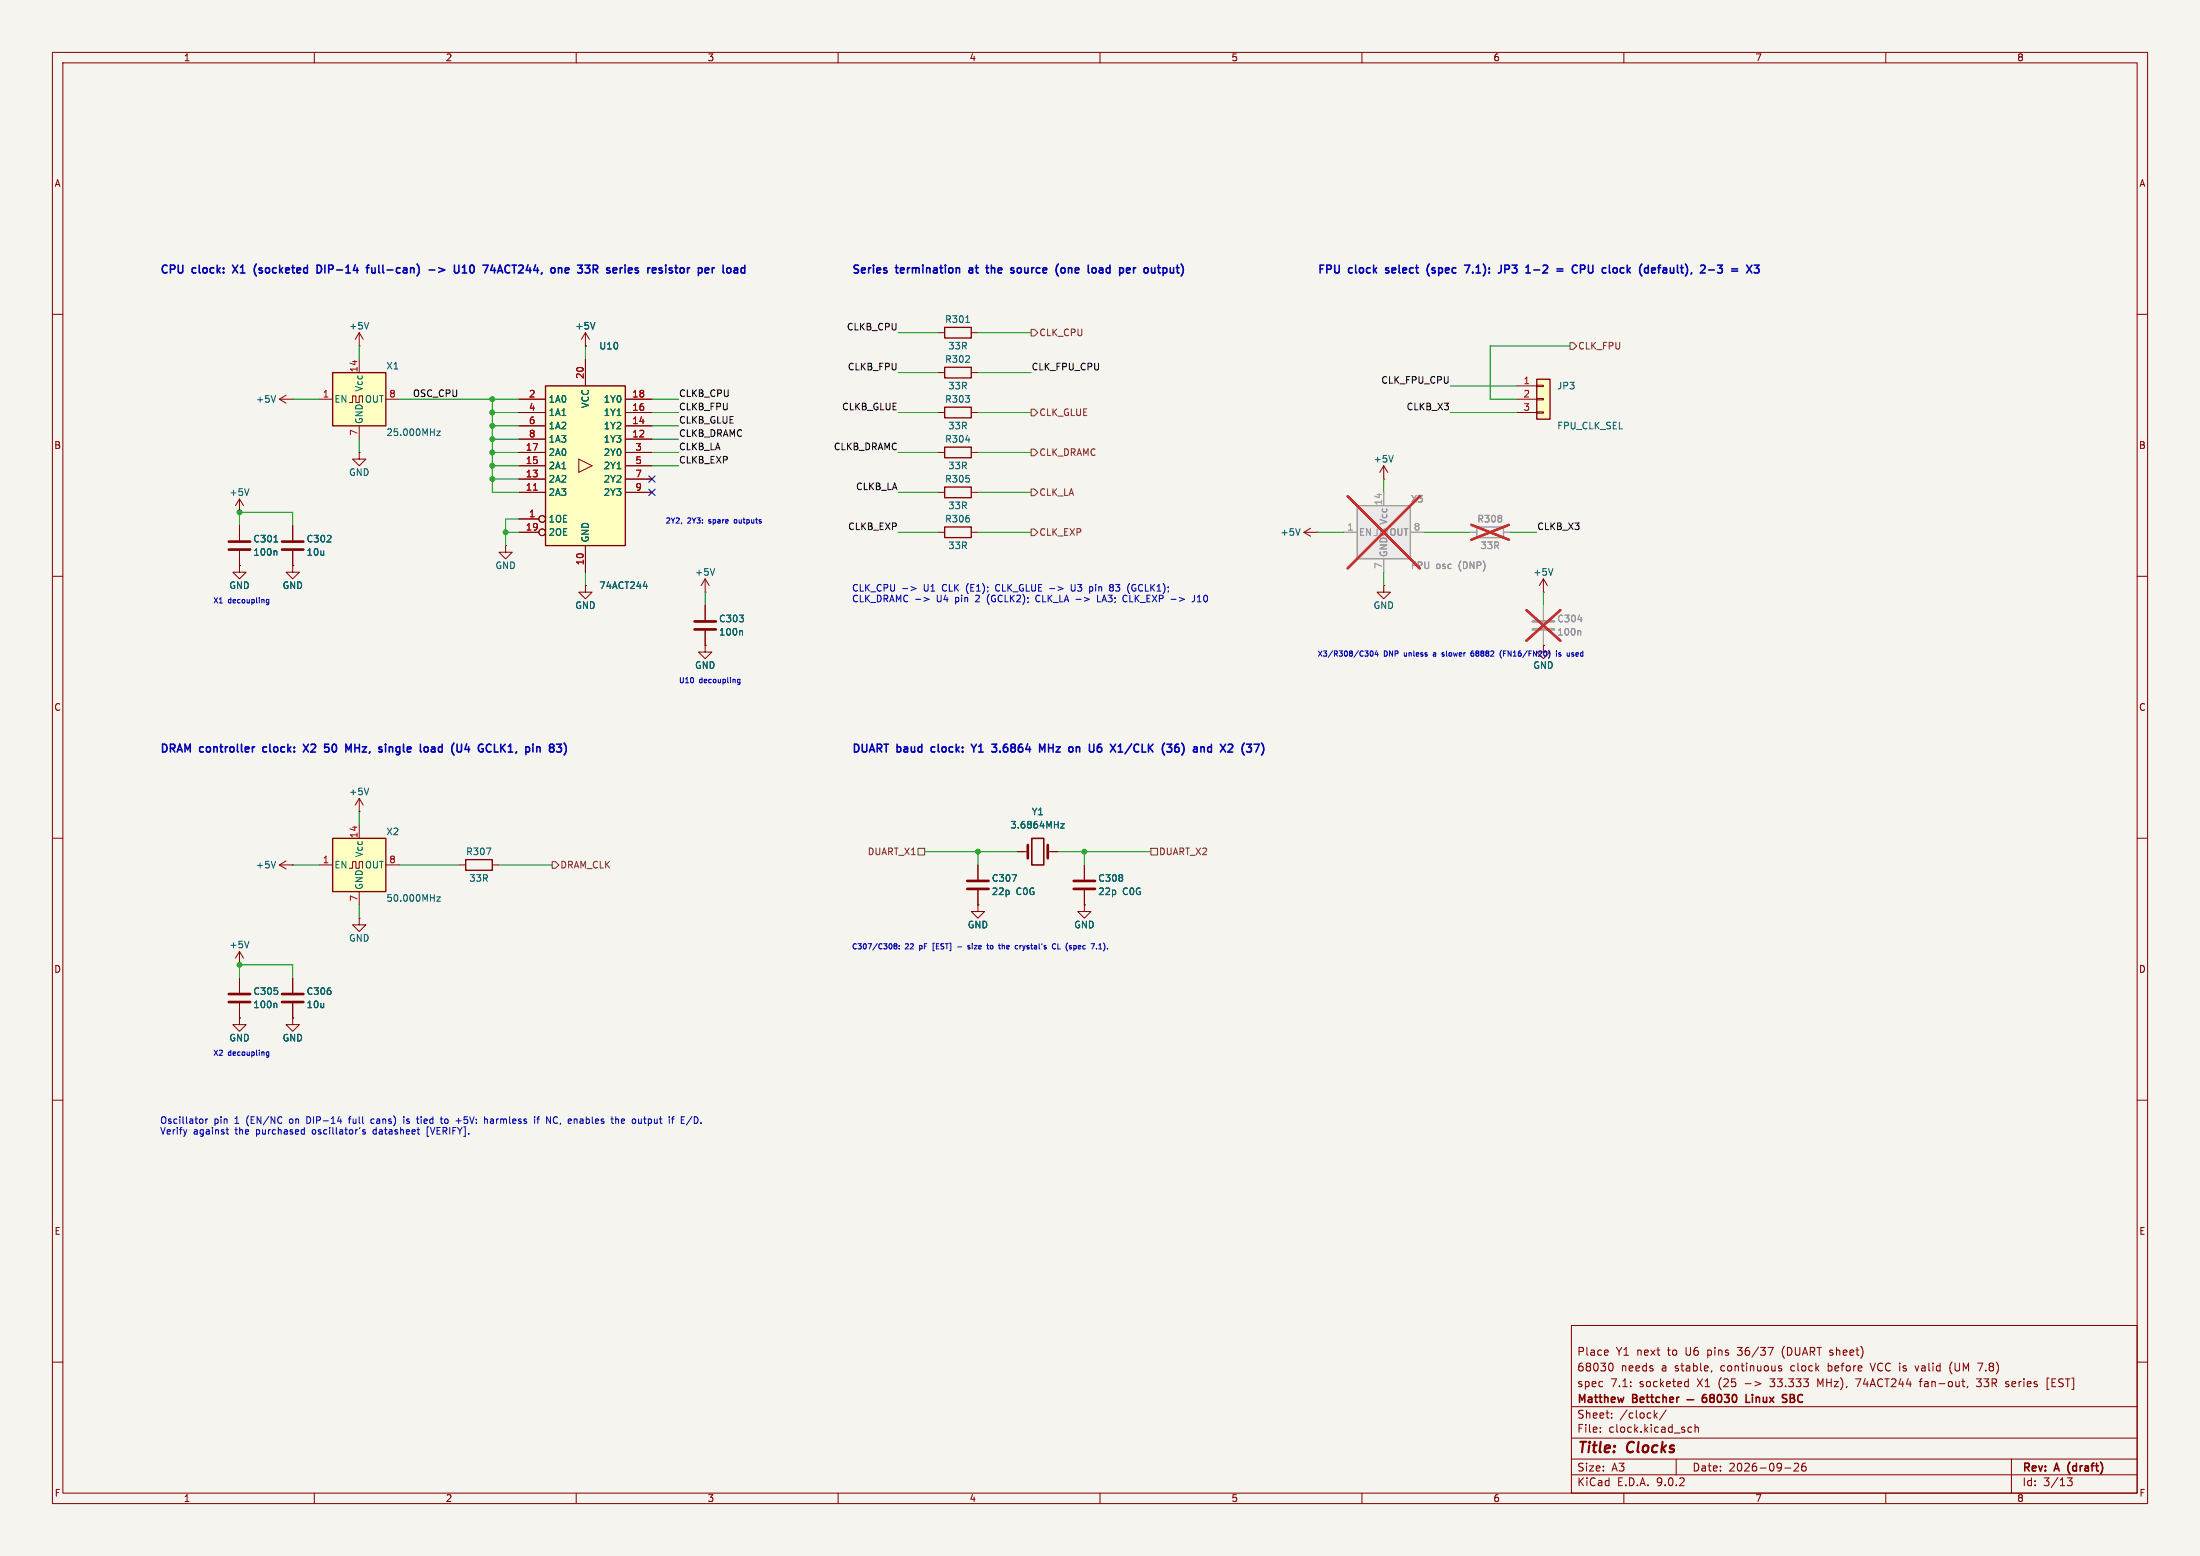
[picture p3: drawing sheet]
<svg xmlns="http://www.w3.org/2000/svg" width="420mm" height="297mm" viewBox="0 0 420 297" stroke-linecap="round" stroke-linejoin="round" font-family="sans-serif">
<path d="M0 0h420v297h-420z" fill="#f5f4ef" stroke="#f5f4ef" stroke-width=".19"/>
<g fill="none" stroke="#840000" stroke-width=".19">
<path d="M10 10h400v277h-400zM12 12h396v273h-396zM60 10v2M110 10v2M160 10v2M210 10v2M260 10v2M310 10v2M360 10v2M10 60h2M408 60h2M45.7 97.8h.1"/>
<path d="M45.7 95.3l-.7 1.2M45.7 95.3l.8 1.2M45.7 95.3v2.5M10 110h2M45.7 108v1.2h1.3l-1.3 1.3-1.3-1.3h1.3M45.7 108h.1M45.7 100.3v2.8M45.7 105.2v2.8M55.9 108v1.2h1.2l-1.2 1.3-1.3-1.3h1.3M55.9 108h.1M96.5 104.1v1.3h1.3l-1.3 1.3-1.3-1.3h1.3M96.5 104.1h.1"/>
<path d="M111.8 111.8v1.2h1.2l-1.2 1.3-1.3-1.3h1.3M111.8 111.8h.1M134.6 113h.1M134.6 110.5l-.7 1.3M134.6 110.5l.8 1.3M134.6 110.5v2.5M134.6 115.6v2.8M408 110h2M134.6 123.2v1.3h1.3l-1.3 1.2-1.3-1.2h1.3M134.6 123.2h.1M134.6 120.4v2.8M10 160h2"/>
<path d="M408 160h2M45.7 194.3v1.3h1.3l-1.3 1.3-1.3-1.3h1.3M45.7 194.3h.1M45.7 186.7v2.8M45.7 191.5v2.8M55.9 194.3v1.3h1.2l-1.2 1.3-1.3-1.3h1.3M55.9 194.3h.1M55.9 186.7v2.8M55.9 191.5v2.8M10 210h2M408 210h2M300 253h108v32h-108z"/>
<path d="M306.8 257.7l.2 .3-.7 .2M306.9 258.6l-.1 .1M337.5 257.2h1l-.6 1.5M340.3 257.6v1M372.7 260a1.72 1.72 0 0 0 0 2.3M10 260h2M300 278.5h108M300 274.5h108M300 268.5h108M305.5 273.2v.2M305.5 272.5v.1M307.4 260.2a.8 .8 0 0 1 .6 .7 .8 .8 0 0 1-.6 .8"/>
<path d="M307.7 270.5v.2M307.7 269.8v.1M315.9 270.1l.5 .6M316.4 269.7l-.6 .6M318.1 269.1l-1.3 1.9M320 278.5v3M321.9 263.7l.4 .1M322.2 273.1l.3 .3 .4-.1M322.3 263.2v1.5M322.3 264.6l-.4 .1M322.9 272.5l-.4-.1-.3 .3M323.6 272.5l.2-.1 .4 .1v.9"/>
<path d="M323.6 271.9v1.5M326.8 261.6l-.1 .3M333.2 264.1h1.1M335 263.7l1.2 .4-1.2 .4M339.5 261l.7 .4-.3 .3-.4-.1M340.1 260.8l-.4-.1-.2 .2M342.5 279.4l.6-.1 .2 .1 .1 .3-1 1.1h1M344.7 279.3a.59 .59 0 0 0-.8 .6v.6l.2 .2 .4 .1 .2-.2 .1-.5-.1-.2h-.5l-.3 .2M347.5 264.3l-.5-1.1v1.5M354.2 263.2h1M357 260.2l.5 1.5M365.6 260.7l.3 1 .4-1"/>
<path d="M366.4 263.7h.5M366.9 263.2l-.3 .2v1.3M375.7 264.6l-.2 .3M377.3 264.5l.6 .2M377.3 263.2h.9l-.5 .6h.2M377.5 260.2h1l-.6 1.5M382.9 264.1l.5 .2 .1 .1-.1 .2-.4 .1M382.9 263.8h.5M384 278.5v6.5M391.2 263h-.4v2.2h.4M408 260h2M60 285v2"/>
<path d="M110 285v2M160 285v2M210 285v2M260 285v2M300 281.5h108M310 285v2M340.7 280.2h1.2M360 285v2M394.7 282.1h.9l-.5 .6 .4 .1v.6l-.2 .2-.6-.1"/>
</g>
<g fill="none" stroke="#840000" stroke-width=".3">
<path d="M322 267.2h1.3M325.7 266.2a.59 .59 0 0 0-.7 .6v.6l.1 .2 .4 .1 .3-.2v-.5l-.1-.2h-.4l-.3 .2M326.7 266.8l-.3-.3 .3-.3 .4 .1 .2 .2-.3 .3M326.7 266.8l-.3 .3 .1 .4 .2 .2 .4-.1 .2-.2-.1-.4-.2-.2M326.7 266.8h.3M328 266.3l.2-.1a.8 .8 0 0 1 .5 .7 .8 .8 0 0 1-.5 .8l-.2-.2-.2-.4zM329.2 266.2h.9l-.5 .6 .4 .1v.6l-.2 .2-.6-.2M330.8 266.3l.2-.1a.8 .8 0 0 1 .6 .7 .8 .8 0 0 1-.6 .8l-.2-.2-.1-.4zM333.3 266.2v1.5h.7M334.5 266.2v.1M334.5 266.7v1M341.8 266.9h.5"/>
<path d="M342.3 266.2h-.5v1.5h.5"/>
</g>
<path d="M47.5 93.3l-.4 1.3M52.3 103.4h.7M52.7 105.1l.1 .2v.7M136.4 108.5l-.4 1.3M141.6 120.4l.1 .2v.6M52.7 191.5l.1 .2v.6" fill="none" stroke="#006464" stroke-width=".19"/>
<path d="M43.7 103.4h4.1M43.7 104.9h4.1M132.6 118.6h4.1M132.6 120.1h4.1M43.7 189.7h4.1M43.7 191.3h4.1M53.8 189.7h4.1M53.8 191.3h4.1" fill="none" stroke="#840000" stroke-width=".51"/>
<path d="M63.5 160h10.2v10.2h-10.2z" fill="#ffffc2"/>
<path d="M180.3 100.6h5.1v2h-5.1zM63.5 160h10.2v10.2h-10.2zM88.9 164.1h5.1v2h-5.1z" fill="none" stroke="#840000" stroke-width=".25"/>
<g fill="none" stroke="#840000" stroke-width=".19">
<path d="M179.1 101.6h1.2M185.4 101.6h1.3M68.6 154.9h.1M68.6 152.4v2.5M68.6 157.5v2.5M68.6 152.4l-.8 1.3M68.6 152.4l.7 1.3M53.3 165.1h2.6M53.3 165.1l1.3 .8M54.6 164.3l-1.3 .8M55.9 165.1h.1M61 165.1h2.5"/>
<path d="M66.7 165.7h.6v-1.2h.6v1.2h.7v-1.2h.6v1.2M68.6 170.2v2.5M73.7 165.1h2.5M87.6 165.1h1.3M94 165.1h1.2"/>
</g>
<path d="M70.4 150.4l-.4 1.3M52.6 164.4l-.4 1.3M83.4 171.2h.7l-.7 .8h.7M92.9 161.9h.8l-.5 1.2" fill="none" stroke="#006464" stroke-width=".19"/>
<path d="M293.4 72.4h2.5v7.6h-2.5z" fill="#ffffc2"/>
<path d="M293.4 72.4h2.5v7.6h-2.5z" fill="none" stroke="#840000" stroke-width=".25"/>
<g fill="none" stroke="#840000" stroke-width=".19">
<path d="M289.6 73.7h3.8M289.6 76.2h3.8M289.6 78.7h3.8M293.4 73.5h1.2v.3h-1.2zM293.4 76.1h1.2v.2h-1.2zM293.4 78.6h1.2v.3h-1.2zM264.2 111.8v1.2h1.2l-1.2 1.3-1.3-1.3h1.3M264.2 111.8h.1M294.6 113h.1M294.6 110.5l-.7 1.3M294.6 110.5l.8 1.3M294.6 110.5v2.5"/>
<path d="M294.6 123.2v1.3h1.3l-1.3 1.2-1.2-1.2h1.2M294.6 123.2h.1"/>
</g>
<path d="M292.6 118.6h4.1M292.6 120.1h4.1" fill="none" stroke="#9c9b98" stroke-width=".51"/>
<path d="M294.6 115.6v2.8M294.6 120.4v2.8" fill="none" stroke="#9c9b98" stroke-width=".19"/>
<path d="M301.2 118.3h.8M301.6 120.4l.2 .2v.6" fill="none" stroke="#939391" stroke-width=".19"/>
<path d="M291.4 116.5l6.5 5.8M297.9 116.5l-6.5 5.8" fill="none" stroke="#e12e31" stroke-width=".46"/>
<path d="M296.5 108.5l-.5 1.3" fill="none" stroke="#006464" stroke-width=".19"/>
<path d="M259.1 96.5h10.1v10.2h-10.1z" fill="#ebeae8"/>
<path d="M259.1 96.5h10.1v10.2h-10.1zM281.9 100.6h5.1v2h-5.1z" fill="none" stroke="#9c9b98" stroke-width=".25"/>
<path d="M264.2 94v2.5M256.5 101.6h2.6M262.3 102.2h.6v-1.2h.6v1.2h.7v-1.2h.6v1.2M264.2 106.7v2.5M269.2 101.6h2.6M280.7 101.6h1.2M287 101.6h1.3" fill="none" stroke="#9c9b98" stroke-width=".19"/>
<path d="M257.3 94.7l13.7 13.8M271 94.7l-13.7 13.8M280.9 100.2l7.2 2.8M288.1 100.2l-7.2 2.8" fill="none" stroke="#e12e31" stroke-width=".46"/>
<path d="M264.2 91.4h.1M264.2 88.9l-.8 1.3M264.2 88.9l.7 1.3M264.2 88.9v2.5M248.9 101.6l1.3 .8M248.9 101.6h2.6M250.2 100.8l-1.3 .8M251.5 101.6h.1" fill="none" stroke="#840000" stroke-width=".19"/>
<path d="M266 86.9l-.4 1.3M248.2 100.9l-.4 1.3" fill="none" stroke="#006464" stroke-width=".19"/>
<path d="M104.1 73.7h15.3v30.4h-15.3z" fill="#ffffc2"/>
<g fill="none" stroke="#840000" stroke-width=".19">
<path d="M53.3 76.2h2.6M53.3 76.2l1.3 .8M54.6 75.4l-1.3 .8M55.9 76.2h.1M68.6 66h.1M68.6 63.5l-.8 1.3M68.6 63.5l.7 1.3M68.6 63.5v2.5M99.1 76.2h5M99.1 78.7h5M111.8 66h.1M111.8 63.5v2.5"/>
<path d="M111.8 68.6v5.1M111.8 63.5l-.8 1.3M111.8 63.5l.7 1.3M119.4 76.2h5.1M119.4 78.7h5.1M179.1 78.7h1.2M179.1 71.1h1.2M179.1 63.5h1.2M185.4 78.7h1.3M185.4 71.1h1.3M185.4 63.5h1.3M68.6 86.4v1.2h1.2l-1.2 1.3-1.3-1.3h1.3"/>
<path d="M68.6 86.4h.1M99.1 81.3h5M99.1 83.8h5M99.1 86.4h5M99.1 88.9h5M99.1 91.4h5M99.1 94h5M99.1 99.1h3.8M110.5 87.6l2.5 1.3-2.5 1.3zM119.4 81.3h5.1M119.4 83.8h5.1M119.4 86.4h5.1"/>
<path d="M119.4 88.9h5.1M119.4 91.4h5.1M119.4 94h5.1M179.1 86.4h1.2M179.1 94h1.2M185.4 86.4h1.3M185.4 94h1.3M55.9 100.3v2.8M55.9 105.2v2.8M99.1 101.6h3.8M111.8 104.1v5.1M68.6 175.3v1.2h1.2l-1.2 1.3-1.3-1.3h1.3"/>
<path d="M68.6 175.3h.1M186.7 172.7v1.3h1.3l-1.3 1.3-1.3-1.3h1.3M186.7 172.7h.1M186.7 165.1v2.8M186.7 169.9v2.8M194.3 162.6h1.9M200 162.6h1.9M207 172.7v1.3h1.3l-1.3 1.3-1.3-1.3h1.3M207 172.7h.1M207 165.1v2.8M207 169.9v2.8M45.7 184.2h.1"/>
<path d="M45.7 181.6l-.7 1.3M45.7 181.6l.8 1.3M45.7 181.6v2.6"/>
<circle cx="103.5" cy="99.1" r=".63"/>
<circle cx="103.5" cy="101.6" r=".63"/>
</g>
<path d="M104.1 73.7h15.3v30.4h-15.3zM180.3 77.7h5.1v2.1h-5.1zM180.3 70.1h5.1v2h-5.1zM180.3 62.5h5.1v2h-5.1zM180.3 93h5.1v2h-5.1zM180.3 85.3h5.1v2.1h-5.1z" fill="none" stroke="#840000" stroke-width=".25"/>
<path d="M101.8 93.6h.8" fill="none" stroke="#a90000" stroke-width=".19"/>
<path d="M52.6 75.5l-.4 1.3M70.4 61.5l-.4 1.3M113.6 61.5l-.4 1.3M184.4 61.5h.7M184.4 84h.7M122.8 111.9h.8M123.4 111.5v.8M202.5 157.2h.7l-.7 .9h.7M47.5 179.6l-.4 1.3M193.2 166.9h.9l-.6 1.3" fill="none" stroke="#006464" stroke-width=".19"/>
<path d="M53.8 103.4h4.1M53.8 104.9h4.1M184.7 168.1h4M184.7 169.7h4M196.2 161.3v2.5M200 161.3v2.5M205 168.1h4M205 169.7h4" fill="none" stroke="#840000" stroke-width=".51"/>
<path d="M197 160h2.3v5.1h-2.3z" fill="none" stroke="#840000" stroke-width=".3"/>
<path d="M63.5 71.1h10.2v10.2h-10.2z" fill="#ffffc2"/>
<path d="M63.5 71.1h10.2v10.2h-10.2z" fill="none" stroke="#840000" stroke-width=".25"/>
<g fill="none" stroke="#840000" stroke-width=".19">
<path d="M61 76.2h2.5M66.7 76.8h.6v-1.2h.6v1.2h.7v-1.2h.6v1.2M68.6 68.6v2.5M73.7 76.2h2.5M99.1 76.2h5M99.1 78.7h5M111.8 66h.1M111.8 68.6v5.1M119.4 76.2h5.1M119.4 78.7h5.1M68.6 81.3v2.5M99.1 81.3h5"/>
<path d="M99.1 83.8h5M99.1 86.4h5M99.1 88.9h5M99.1 91.4h5M99.1 94h5M99.1 99.1h3.8M119.4 81.3h5.1M119.4 83.8h5.1M119.4 86.4h5.1M119.4 88.9h5.1M119.4 91.4h5.1M119.4 94h5.1"/>
<path d="M45.7 108h.1M45.7 100.3v2.8M45.7 105.2v2.8M55.9 108h.1M55.9 100.3v2.8M55.9 105.2v2.8M99.1 101.6h3.8M111.8 111.8h.1M111.8 104.1v5.1M134.6 115.6v2.8M134.6 123.2h.1M134.6 120.4v2.8"/>
<path d="M294.6 123.2h.1M186.7 172.7h.1M186.7 165.1v2.8M186.7 169.9v2.8M194.3 162.6h1.3M200.7 162.6h1.2M207 172.7h.1M207 165.1v2.8M207 169.9v2.8M45.7 194.3h.1M45.7 186.7v2.8M45.7 191.5v2.8"/>
<path d="M55.9 194.3h.1M55.9 186.7v2.8M55.9 191.5v2.8"/>
<circle cx="103.5" cy="99.1" r=".63"/>
<circle cx="103.5" cy="101.6" r=".63"/>
</g>
<path d="M113.6 61.5l-.4 1.3M83.4 82.3h.7l-.7 .8h.7M52.3 103.4h.7M52.7 105.1l.1 .2v.7M122.8 111.9h.8M123.4 111.5v.8M141.6 120.4l.1 .2v.6M202.5 157.2h.7l-.7 .9h.7M193.2 166.9h.9l-.6 1.3M52.7 191.5l.1 .2v.6" fill="none" stroke="#006464" stroke-width=".19"/>
<path d="M196.8 62.9h.7l.6 .6-.6 .6h-.7zM196.8 78.1h.7l.6 .6-.6 .7h-.7zM299.7 65.4h.7l.6 .6-.6 .7h-.7zM196.8 93.3h.7l.6 .7-.6 .6h-.7zM196.8 85.7h.7l.6 .7-.6 .6h-.7zM196.8 101h.7l.6 .6-.6 .6h-.7zM105.4 164.5h.6l.7 .6-.7 .6h-.6zM175.3 161.9h1.2v1.3h-1.2zM219.7 161.9h1.3v1.3h-1.3z" fill="none" stroke="#725600" stroke-width=".19"/>
<g fill="none" stroke="#009600" stroke-width=".19">
<path d="M55.9 76.2h5.1M68.6 66v2.6M76.2 76.2h22.9M94 78.7h5.1M94 76.2v17.8h5.1M111.8 66v2.6M124.5 78.7h5M124.5 76.2h5M171.4 71.1h7.7M171.4 63.5h7.7M171.4 78.7h7.7M186.7 71.1h10.1"/>
<path d="M186.7 63.5h10.1M186.7 78.7h10.1M276.9 78.7h12.7M276.9 73.7h12.7M299.7 66h-15.2v10.2h5.1M68.6 83.8v2.6M94 86.4h5.1M94 91.4h5.1M94 88.9h5.1M94 83.8h5.1M94 81.3h5.1M99.1 99.1h-2.6v5"/>
<path d="M124.5 86.4h5M124.5 88.9h5M124.5 83.8h5M124.5 81.3h5M171.4 86.4h7.7M171.4 94h7.7M186.7 86.4h10.1M186.7 94h10.1M264.2 91.4v2.6M45.7 100.3v-2.5h10.2v2.5M96.5 101.6h2.6M111.8 109.2v2.6"/>
<path d="M134.6 113v2.6M171.4 101.6h7.7M186.7 101.6h10.1M251.5 101.6h5M264.2 109.2v2.6M271.8 101.6h8.9M288.3 101.6h5.1M294.6 113v2.6M68.6 154.9v2.6M55.9 165.1h5.1M68.6 172.7v2.6M76.2 165.1h11.4"/>
<path d="M95.2 165.1h10.2M176.5 162.6h17.8M186.7 162.6v2.5M201.9 162.6h17.8M207 162.6v2.5M45.7 186.7v-2.5h10.2v2.5"/>
</g>
<path d="M123.9 90.8l1.2 1.2M123.9 93.4l1.2 1.2M125.1 90.8l-1.2 1.2M125.1 93.4l-1.2 1.2" fill="none" stroke="#000084" stroke-width=".19"/>
<g fill="none" stroke="#0000c2" stroke-width=".19">
<path d="M140.2 99.3v.5M51.3 114.4v.8l-.2 .2h-.2M51.3 114.5l-.3-.1-.2 .2 .1 .4h.4M173.9 112l1 .3-1 .4M176.4 114l1 .4-1 .4M188.5 114l.1 1M190.3 111.6l-.2 .5 .2 .7M197.8 113.9v.7l.4 .3M200.4 112.3h1M204.5 111.6l.1 1.1 .2 .1h.3M208.1 112h.4l.1 .2v.5l-.5 .1M209.5 113.6v1.3h.6"/>
<path d="M212.1 111.6h.2l.3 .2-.3 .3M212.1 112.1h.2M212.3 112.1l.3 .2v.3l-.2 .2h-.3M215.2 114.8l-.4 .1M216.5 111.6a.68 .68 0 0 0-.4 .6 .68 .68 0 0 0 .4 .6M223.6 114.4h.9M228 113.6v1.1l-.4 .2M228.6 114.9h.7M228.9 113.6l-.3 .4M141.3 129.7v.8l-.2 .2-.3-.1M141.3 129.7h-.3l-.2 .2 .1 .4h.4M260.6 124.2h.6l-.4 .4"/>
<path d="M261 124.6l.2 .2v.3l-.2 .1M261.7 124.3l.1-.1a.49 .49 0 0 1 .4 .6 .49 .49 0 0 1-.5 .4l-.1-.3zM262.8 124.2l-.3 .7h.6M263 124.6v.6M273.7 124.9v.3M275.3 125.2h.4M275.3 124.8l.4 .2M275.7 124.6h-.3l-.1 .1M280.8 124.8l.2-.2 .4 .2M281.3 124.2l-.3 .1-.2 .2v.6l.2 .1 .4-.1M286.7 124.1a1.15 1.15 0 0 0 0 1.5M287 124.7h.4"/>
<path d="M287.5 124.2h-.5v1M295.6 124.1l.1 .1M297.1 124.2v.1M297.1 124.6v.6M297.9 124.6h-.2l-.1 .1v.2l.3 .1v.2h-.3M300 124.8l.5 .3-.2 .1h-.3M300.4 124.6h-.2l-.2 .1M203.8 180h.1M210.7 180l.1 .2M170.9 180.6l-.2-.2 .2-.3 .3 .2-.2 .3M170.9 180.6l-.2 .1 .2 .4 .3-.2-.2-.3M170.9 180.6h.1"/>
<path d="M171.7 180.5v.1M171.7 181v.1M182.8 180.7h.8M185.1 180.5h-.2l-.1 .1v.1l.3 .1v.3h-.3M188.4 180.5h.4M188.6 181.1h.2M189.4 180.5l-.4 .2 .1 .3 .3 .1M191.3 180.6l.3-.1 .2 .1M191.3 180.1v1M194.7 180.5v.6M195 180.5l-.3 .2M201 181l.2 .1 .3-.1"/>
<path d="M201.5 180.2l-.3-.1-.2 .2M201.9 180.1v1h.5M205.1 180.5h.3M205.4 181.1h-.3M209.8 181.1h.5M209.8 180.4l.2-.3v1M35.7 215.6l-.3 .9M38.3 213.6h.3l.1 .2v.5l-.4 .1M39.3 213.6v.8M39.7 213.6l-.4 .2M43.3 215.2v1.1l.3 .2M51.3 200.8v.8l-.2 .2-.2-.1"/>
<path d="M51.3 200.8h-.3l-.2 .2 .1 .4h.4M57.7 215.6l.4 .1M58.1 216.4l-.4 .1M58.1 215.2v1.3M58.9 213.2h-.3v1.2h.3M66.5 213.6h.5M67 213.2l-.3 .1v1.1M69.7 215.7l-.3-.1-.2 .2 .1 .2 .4 .1v.3h-.5M71.3 215.7l-.1 .2 .1 .5M71.4 213.6h-.4l-.2 .2 .1 .6h.5M77.1 213.2v.1M77.1 213.6v.8"/>
<path d="M77.6 214.4h.4M77.8 213.6l-.2 .2 .2 .2M80.4 213.2v.1M80.4 213.6v.8M81.6 215.1v1.8h.3M84 213.6h.5M84.4 214.4h.1M85.3 213.6h-.3l-.1 .2v.5l.4 .1M87.1 213.9h.9M93 213.6l.1 .8M93.7 213.6h.4M94.1 213.9h-.3l-.2 .2 .1 .3h.4"/>
<path d="M102.5 213.6h.5M103 213.2l-.3 .1v1.1M105.8 214.3l.3 .1h.3M106.4 213.2h-.3l-.3 .1M117.9 213.6l.2 .2v.6M119.2 213.6h-.4l-.2 .2 .1 .6h.5M119.2 213.9l-.6 .1M122.9 213.6h.4M123 213.2v1.1l.3 .1M130.1 213.8h.4M130.7 213.2h-.6v1.2h.6M132.1 213.1l-1.1 1.6"/>
<path d="M133.1 213.3l-.6-.1v1.2l.6-.1"/>
</g>
<g fill="none" stroke="#0000c2" stroke-width=".3">
<path d="M31.9 50.7l-.4-.1-.4 .2M33.3 50.7l-.2-.1h-.6v1.5M34 50.6v1.2M34.9 50.6v1.2M38 50.6v1.3M41.5 50.6v1.5M44.4 50.6l1 1.5M45.4 50.6l-1 1.5M46.2 50.8l.1-.2v1.5M49 50.4a1.72 1.72 0 0 0 0 2.3M53.4 50.6v1.5M55.9 50.6v1.3"/>
<path d="M58.7 50.6v1.5M60.5 50.6a.76 .76 0 0 1 .9 .8 .76 .76 0 0 1-.9 .7zM62 50.6v1.5M63.5 50.7l-.2-.1h-.6v1.5M66.3 50.8l.2-.2v1.5M67.8 50.5l-.3 1.1M69.9 51.1h.6M70.5 50.6l-.4 .2v1.3M71 51.1v.9l.4 .1 .2-.1M71.6 51.1v1M72.3 50.6v1.3M73.1 50.6v1.3"/>
<path d="M79.6 50.4l.3 .4M81.9 51.5h1.1M83.7 51.1l1.2 .4-1.2 .5M86.7 50.6v1.2M87.6 50.6v1.2l-.1 .2M88.2 52.1h.9M88.2 51l.5-.4v1.5M90.4 50.7l-.2-.1a.81 .81 0 0 0-.4 1.4M92.2 50.6h1l-.7 1.5M94 50.5l-.3 1.1M95 52.1l.5-1.5 .5 1.5M95.1 51.7h.7"/>
<path d="M97.3 50.7l-.4-.1-.4 .2M97.7 50.6h.9M98.2 50.6v1.5M99 50.7l.2-.1 .6 .1M100.8 50.5l-.3 1.1M102.2 50.5l-.3 1.1M107.9 51.6l.7-.1-.1-.3-.4-.1-.2 .2 .1 .7h.5M110.2 50.6h1l-.5 .6M111.7 50.6h.9l-.5 .6M114.1 51.1l-.1-.4-.8-.1v1.5M119.3 50.6v.1M120.2 51.1l.4 .1 .1 .3-.7 .1"/>
<path d="M120.6 52l-.4 .1M121.2 52l.2 .1M121.3 51.2v.3M127.1 50.6v.1M128.8 51.1h.6M129 50.6v1.3l.4 .2M138 50.6v1.3M138.8 51.2l.2-.1 .5 .1v.6l-.1 .2-.4 .1-.2-.1zM142.2 50.6v1.5M163.9 50.7l-.6-.1-.2 .1M166.8 50.6v.1M171.1 50.6v1.3"/>
<path d="M176.2 50.6v.1M179.6 50.6v1.3M180.5 50.6v.1M183.1 51.2l.1 .9M185 51.6v.4M186.4 50.6v1.3M188.2 51.1h.6M188.4 50.6v1.3l.4 .2M189.3 50.6v1.5M193.4 51.6l.2 .2-.2 .3M193.4 51.1l.1 .1M194.3 51.2v.8"/>
<path d="M202 50.4l-.4 1M202.6 51.2l.2-.1 .5 .1v.6l-.1 .2-.4 .1-.2-.1zM207.8 50.6v1.3M209.1 51.2l.2 .2-.2 .6M210.3 51.1l-.4 .1M210.4 51.5h-.4a.29 .29 0 0 0-.2 .3 .29 .29 0 0 0 .2 .3h.4M211.9 50.6v1.5M215.7 51.2l.1 .3-.8 .1M216.4 51.1v1M216.8 51.1l-.3 .1-.1 .2M221 51.1h.5M221.2 50.6v1.3"/>
<path d="M221.3 52l.2 .1M222 51.1v1.5M222 52l.2 .1M222.2 51.1l-.2 .1M224.8 50.6v1.3M225.5 50.4l.3 .4M252.7 50.6h-.7v1.5M254.1 50.7l-.2-.1h-.6v1.5M254.8 50.6v1.2M255.7 50.6v1.2M258.8 50.6v1.3M262.2 50.6v1.5"/>
<path d="M264.5 52l.2 .1M264.6 51.2v.3M267.1 50.6v1.3M270.4 50.6v1.3M272.9 50.4a1.72 1.72 0 0 0 0 2.3M279.6 50.6h1l-.7 1.5M282.1 50.8l.1-.2v1.5M283.2 50.4l.2 .4M286.6 50.6v1.1l-.2 .3M288 51.3l-.7 .1M288.1 50.7l-.2-.1h-.6v1.5M288.7 50.6h.9l-.5 .6"/>
<path d="M291.6 50.8l.1-.2v1.5M292.8 51.5h1.1M294.6 50.7l.2-.1 .6 .1M297.2 51.3h1.2M297.2 51.7h1.2M301.1 50.7a.6 .6 0 0 0-.8 0 .6 .6 0 0 0-.1 .8v.2M302.3 51.4l.3-.3-.1-.4-.2-.1h-.6v1.5M303.2 50.6v1.2l.3 .3 .4-.1M304.1 50.6v1.2M307.2 50.6v1.3M309.4 52h.6M309.4 51.2h.6"/>
<path d="M310.7 50.6v1.5M313.4 50.4l-.2 .4M314.7 50.6v1.5M316.4 51.1h.6M317 50.6l-.3 .2M317.9 51.1l-.4 .1M318 51.5h-.3a.29 .29 0 0 0-.3 .3 .29 .29 0 0 0 .3 .3h.3M320.2 50.6v1.3M321 50.6v1.3M321.7 50.4l.3 .4M324.7 50.7l.2-.1 .5 .1M327.9 50.6h.9l-.5 .6 .4 .1v.7l-.2 .1-.6-.1"/>
<path d="M333.4 50.6l1 1.5M334.4 50.6l-1 1.5M334.9 50.6h.9l-.5 .6 .4 .1v.7l-.2 .1-.6-.1M31.7 142.3l-.3-.3h-.4v1.5M33.3 142.2l-.2-.2h-.6v1.5M33.8 143.5l.5-1.5 .5 1.5M35.3 143.5v-1.5l.5 1.1 .5-1.1v1.5M42.2 142v1.3M45.3 142v1.3M46.1 142v1.3M48.5 142.5h.1M50.2 142.7v.7"/>
<path d="M51.5 142v1.3M55 142v1.5M57.9 142l1 1.5M58.9 142l-1 1.5M59.4 142.2l.2-.2 .6 .2M62.2 142.6h.3l.3 .3-.1 .6h-.5M62.7 142h-.7v.8M63.5 142.2l.2-.2 .4 .2M66 143.5v-1.5l.5 1.1 .5-1.1v1.5M67.7 142.8h.9M67.7 142v1.5M68.6 142v1.5"/>
<path d="M73.6 142v.2M74.3 142.5v1M74.9 142.6l-.4-.1-.2 .2M77 142v1.3M80.2 142v1.3M82.4 142.6h.6v.9M83 142.9l-.5 .1a.29 .29 0 0 0-.2 .3 .29 .29 0 0 0 .2 .2h.5M84.4 142v1.5M86.7 141.8l-.3 .5M87.2 142v1.3M88.1 142v1.3M89.1 142l-.4 1h1"/>
<path d="M89.5 142.5v1M92.2 142.1l-.4-.1-.3 .3M93.7 142.2l-.4-.2-.3 .3M94.4 142v1.5h.7M95.6 142v1.5M96.5 142l-.9 .9M97.3 142.3l.2-.3v1.5M101.7 142v.2M105.2 142.7l-.2 .1-.1 .5 .1 .2h.5M105.2 142.7h.3M105.7 142.2l-.2-.2-.5 .1-.1 .3 .3 .3M106.2 142h1l-.5 .6"/>
<path d="M107.7 141.8l.3 .5M163.8 142.3l-.3-.3h-.4v1.5M164.6 142v1.3M165.5 142v1.3M166 143.5l.5-1.5 .5 1.5M168.3 142.2l-.3-.2h-.5v1.5M168.8 142h.8M169.2 142v1.5M171.3 142v1.5M176 142v1.5M177.8 142.7v.7M179.1 142v1.3"/>
<path d="M182.5 142v1.5M185.4 142l.5 .8M185.9 142.8v.7M186.4 142l-.5 .8M187.1 142.3l.2-.3v1.5M189.3 142h1l-.5 .6 .4 .2 .1 .5-.3 .2h-.5M192.3 142l-.5 .2M193 142.2l.3-.2 .5 .2M195.1 142l-.5 .2M196.2 142l-.4 1M198.5 143.5v-1.5l.5 1.1 .5-1.1v1.5M200.2 142v1.5"/>
<path d="M200.2 142.8h.8M201 142v1.5M205.7 142.5l.3 .1 .1 .2v.7M208 142v1.3M208.8 142v1.3M210.2 142a.59 .59 0 0 0-.7 .7M210.3 142.8v.6M212 142l1 1.5M213 142l-1 1.5M213.8 142.3l.1-.3v1.5M216 142l-1.2 1.9M217.4 142.2l-.4-.2-.4 .3"/>
<path d="M218 142v1.5M219.3 142v1.5M220.1 142l-.8 .9M222.3 141.8l-.3 .5M222.8 142h.9l-.5 .6M224.4 142.7l.4-.1 .3 .3-.1 .6h-.6M225 142l-.5 .2M225.6 141.8a1.72 1.72 0 0 1 0 2.3M231.1 142.5l.2 .1M231.3 142v1.5M231.3 143.5h-.2M233 142l1 1.5"/>
<path d="M234 142l-1 1.5M234.5 142.2l.2-.2 .6 .2M237.5 141.8l-.2 .5M238 142h.9l-.5 .6h.2M238 143.4l.6 .1M239.4 142h1l-.6 1.5M240.8 141.8l.3 .5"/>
</g>
<path d="M101.8 93.6h.8" fill="none" stroke="#a90000" stroke-width=".19"/>
<path d="M264.2 94v2.5M256.5 101.6h2.6M264.2 106.7v2.5M269.2 101.6h2.6M280.7 101.6h1.2M287 101.6h1.3M294.6 115.6v2.8M294.6 120.4v2.8" fill="none" stroke="#9c9b98" stroke-width=".19"/>
<path d="M257.3 94.7l13.7 13.8M271 94.7l-13.7 13.8M280.9 100.2l7.2 2.8M288.1 100.2l-7.2 2.8M291.4 116.5l6.5 5.8M297.9 116.5l-6.5 5.8" fill="none" stroke="#e12e31" stroke-width=".46"/>
<path d="M301.2 118.3h.8M301.6 120.4l.2 .2v.6" fill="none" stroke="#939391" stroke-width=".19"/>
<g fill="#009600" stroke="#009600" stroke-width=".19">
<circle cx="94" cy="86.4" r=".46"/>
<circle cx="94" cy="78.7" r=".46"/>
<circle cx="94" cy="81.3" r=".46"/>
<circle cx="94" cy="83.8" r=".46"/>
<circle cx="94" cy="76.2" r=".46"/>
<circle cx="186.7" cy="162.6" r=".46"/>
<circle cx="96.5" cy="101.6" r=".46"/>
<circle cx="45.7" cy="184.2" r=".46"/>
<circle cx="45.7" cy="97.8" r=".46"/>
<circle cx="94" cy="88.9" r=".46"/>
<circle cx="94" cy="91.4" r=".46"/>
<circle cx="207" cy="162.6" r=".46"/>
</g>
<g font-size="2.8" fill="#840000">
<text x="301" y="277.9">Title:</text>
<text x="310.6" y="277.9">Clocks</text>
</g>
<g font-size="2.1" fill="#0000c2">
<text x="30.5" y="52.9">CPU</text>
<text x="36.8" y="52.9">clock:</text>
<text x="45.2" y="52.9">X1</text>
<text x="49.8" y="52.9">(socketed</text>
<text x="62.4" y="52.9">DIP-14</text>
<text x="72.6" y="52.9">full-can)</text>
<text x="84.9" y="52.9">-&gt;</text>
<text x="90.4" y="52.9">U10</text>
<text x="96.6" y="52.9">74ACT244,</text>
<text x="110.1" y="52.9">one</text>
<text x="115.8" y="52.9">33R</text>
<text x="121.9" y="52.9">series</text>
<text x="130.3" y="52.9">resistor</text>
<text x="140.6" y="52.9">per</text>
<text x="162.6" y="52.9">Series</text>
<text x="171.2" y="52.9">termination</text>
<text x="185.7" y="52.9">at</text>
<text x="189.6" y="52.9">the</text>
<text x="194.9" y="52.9">source</text>
<text x="204.1" y="52.9">(one</text>
<text x="210.8" y="52.9">load</text>
<text x="217.4" y="52.9">per</text>
<text x="222.7" y="52.9">output)</text>
<text x="251.5" y="52.9">FPU</text>
<text x="257.6" y="52.9">clock</text>
<text x="265.2" y="52.9">select</text>
<text x="273.7" y="52.9">(spec</text>
<text x="281.6" y="52.9">7.1):</text>
<text x="288.6" y="52.9">JP3</text>
<text x="294.4" y="52.9">1-2</text>
<text x="300.9" y="52.9">=</text>
<text x="304.5" y="52.9">CPU</text>
<text x="310.8" y="52.9">clock</text>
<text x="318.5" y="52.9">(default),</text>
<text x="330.8" y="52.9">2-3</text>
<text x="30.5" y="144.4">DRAM</text>
<text x="38.2" y="144.4">controller</text>
<text x="50.9" y="144.4">clock:</text>
<text x="59.3" y="144.4">X2</text>
<text x="63.9" y="144.4">50</text>
<text x="68.5" y="144.4">MHz,</text>
<text x="75.4" y="144.4">single</text>
<text x="83.9" y="144.4">load</text>
<text x="90.5" y="144.4">(U4</text>
<text x="96.2" y="144.4">GCLK1,</text>
<text x="105.8" y="144.4">pin</text>
<text x="162.6" y="144.4">DUART baud</text>
<text x="178.5" y="144.4">clock:</text>
<text x="186.9" y="144.4">Y1</text>
<text x="191.3" y="144.4">3.6864</text>
<text x="200.9" y="144.4">MHz</text>
<text x="207.2" y="144.4">on</text>
<text x="211.6" y="144.4">U6</text>
<text x="216.4" y="144.4">X1/CLK</text>
<text x="226.7" y="144.4">(36)</text>
<text x="233.3" y="144.4">and</text>
<text x="239.2" y="144.4">X2</text>
</g>
<g font-size="2.1" fill="#840000">
<text x="301" y="262">68030</text>
<text x="301" y="259">Place</text>
<text x="308.5" y="259">Y1 next</text>
<text x="309.4" y="262">needs</text>
<text x="317.2" y="262">a</text>
<text x="318.5" y="259">to</text>
<text x="319.9" y="262">stable,</text>
<text x="322" y="259">U6</text>
<text x="326.3" y="259">pins</text>
<text x="328.8" y="262">continuous</text>
<text x="332.3" y="259">36/37</text>
<text x="340.9" y="259">(DUART sheet)</text>
<text x="342.3" y="262">clock</text>
<text x="349.5" y="262">before</text>
<text x="357.9" y="262">VCC is</text>
<text x="366.7" y="262">valid</text>
<text x="373.3" y="262">(UM</text>
<text x="378.9" y="262">7.8)</text>
<text x="301" y="268.2">Matthew</text>
<text x="301" y="265">spec</text>
<text x="307.4" y="265">7.1:</text>
<text x="311.7" y="268.2">Bettcher</text>
<text x="313" y="265">socketed</text>
<text x="324.2" y="265">X1</text>
<text x="328.3" y="265">(25</text>
<text x="335.2" y="268.2">Linux</text>
<text x="338.5" y="265">33.333</text>
<text x="342.8" y="268.2">SBC</text>
<text x="347.7" y="265">MHz),</text>
<text x="355.2" y="265">74ACT244</text>
<text x="367.5" y="265">fan-out,</text>
<text x="378.6" y="265">33R</text>
<text x="384.2" y="265">series</text>
<text x="392.2" y="265">[EST]</text>
<text x="301" y="273.7">File:</text>
<text x="301" y="271">Sheet:</text>
<text x="307.1" y="273.7">clock.kicad_sch</text>
<text x="309.2" y="271">/clock/</text>
<text x="301" y="281.1">Size:</text>
<text x="307.6" y="281.1">A3</text>
<text x="323" y="281.1">Date:</text>
<text x="330" y="281.1">2026-09-26</text>
<text x="386" y="281.3">Rev:</text>
<text x="392.4" y="281.3">A</text>
<text x="395.4" y="281.3">(draft)</text>
<text x="301" y="283.9">KiCad</text>
<text x="308.7" y="283.9">E.D.A.</text>
<text x="316.3" y="283.9">9.0.2</text>
<text x="386" y="283.9">Id:</text>
<text x="390.1" y="283.9">3/13</text>
</g>
<g font-size="1.8" fill="#840000">
<text x="35" y="11.9">1</text>
<text x="85" y="11.9">2</text>
<text x="135" y="11.9">3</text>
<text x="185" y="11.9">4</text>
<text x="235" y="11.9">5</text>
<text x="285" y="11.9">6</text>
<text x="335" y="11.9">7</text>
<text x="385" y="11.9">8</text>
<text x="10.3" y="35.9">A</text>
<text x="408.3" y="35.9">A</text>
<text x="10.3" y="85.9">B</text>
<text x="408.2" y="85.9">B</text>
<text x="10.3" y="135.9">C</text>
<text x="408.2" y="135.9">C</text>
<text x="10.3" y="185.9">D</text>
<text x="408.2" y="185.9">D</text>
<text x="10.3" y="235.9">E</text>
<text x="408.3" y="235.9">E</text>
<text x="10.3" y="285.9">F</text>
<text x="35" y="286.9">1</text>
<text x="85" y="286.9">2</text>
<text x="135" y="286.9">3</text>
<text x="185" y="286.9">4</text>
<text x="235" y="286.9">5</text>
<text x="285" y="286.9">6</text>
<text x="335" y="286.9">7</text>
<text x="385" y="286.9">8</text>
<text x="408.3" y="285.9">F</text>
</g>
<g font-size="1.8" fill="#006464">
<text x="66.5" y="63.1">+5V</text>
<text x="109.7" y="63.1">+5V</text>
<text x="180.3" y="61.8">R301</text>
<text x="73.7" y="70.7">X1</text>
<text x="114.3" y="66.9">U10</text>
<text x="180.3" y="69.4">R302</text>
<text x="180.9" y="66.9">33R</text>
<text x="48.8" y="77.1">+5V</text>
<text x="63.8" y="77.1">EN</text>
<text x="69.4" y="74.8" transform="rotate(-90 69.4 74.8)">Vcc</text>
<text x="69.6" y="77.1">OUT</text>
<text x="104.6" y="77.1">1A0</text>
<text x="112.6" y="78" transform="rotate(-90 112.6 78)">VCC</text>
<text x="115.2" y="77.1">1Y0</text>
<text x="180.3" y="77.1">R303</text>
<text x="180.9" y="74.5">33R</text>
<text x="297.2" y="74.5">JP3</text>
<text x="69.4" y="81" transform="rotate(-90 69.4 81)">GND</text>
<text x="73.7" y="83.4">25.000MHz</text>
<text x="104.6" y="79.6">1A1</text>
<text x="104.6" y="82.1">1A2</text>
<text x="115.2" y="79.6">1Y1</text>
<text x="115.2" y="82.1">1Y2</text>
<text x="180.9" y="82.1">33R</text>
<text x="297.2" y="82.1">FPU_CLK_SEL</text>
<text x="104.6" y="84.7">1A3</text>
<text x="104.6" y="87.2">2A0</text>
<text x="104.6" y="89.8">2A1</text>
<text x="115.2" y="84.7">1Y3</text>
<text x="115.2" y="87.2">2Y0</text>
<text x="115.2" y="89.8">2Y1</text>
<text x="180.3" y="84.7">R304</text>
<text x="180.9" y="89.8">33R</text>
<text x="262.1" y="88.5">+5V</text>
<text x="43.7" y="94.8">+5V</text>
<text x="66.5" y="91">GND</text>
<text x="104.6" y="92.3">2A2</text>
<text x="104.6" y="94.8">2A3</text>
<text x="115.2" y="92.3">2Y2</text>
<text x="115.2" y="94.8">2Y3</text>
<text x="180.3" y="92.3">R305</text>
<text x="104.6" y="99.9">1OE</text>
<text x="180.3" y="99.9">R306</text>
<text x="180.9" y="97.4">33R</text>
<text x="48.3" y="103.7">C301</text>
<text x="48.3" y="106.3">100n</text>
<text x="58.4" y="103.7">C302</text>
<text x="58.4" y="106.3">10u</text>
<text x="104.6" y="102.5">2OE</text>
<text x="112.6" y="103.6" transform="rotate(-90 112.6 103.6)">GND</text>
<text x="180.9" y="105">33R</text>
<text x="244.3" y="102.5">+5V</text>
<text x="43.7" y="112.6">GND</text>
<text x="53.8" y="112.6">GND</text>
<text x="94.5" y="108.8">GND</text>
<text x="114.3" y="112.6">74ACT244</text>
<text x="132.6" y="110.1">+5V</text>
<text x="292.6" y="110.1">+5V</text>
<text x="109.7" y="116.4">GND</text>
<text x="137.2" y="119">C303</text>
<text x="262.1" y="116.4">GND</text>
<text x="137.2" y="121.5">100n</text>
<text x="132.6" y="127.9">GND</text>
<text x="292.6" y="127.9">GND</text>
<text x="66.5" y="152">+5V</text>
<text x="196.9" y="155.8">Y1</text>
<text x="73.7" y="159.6">X2</text>
<text x="192.8" y="158.3">3.6864MHz</text>
<text x="48.8" y="166">+5V</text>
<text x="63.8" y="166">EN</text>
<text x="69.4" y="163.7" transform="rotate(-90 69.4 163.7)">Vcc</text>
<text x="69.6" y="166">OUT</text>
<text x="88.9" y="163.4">R307</text>
<text x="69.4" y="169.9" transform="rotate(-90 69.4 169.9)">GND</text>
<text x="73.7" y="172.3">50.000MHz</text>
<text x="89.5" y="168.5">33R</text>
<text x="189.2" y="168.5">C307</text>
<text x="189.2" y="171">22p</text>
<text x="194" y="171">C0G</text>
<text x="209.6" y="168.5">C308</text>
<text x="209.6" y="171">22p</text>
<text x="214.3" y="171">C0G</text>
<text x="66.5" y="179.9">GND</text>
<text x="184.7" y="177.4">GND</text>
<text x="205" y="177.4">GND</text>
<text x="43.7" y="181.2">+5V</text>
<text x="48.3" y="190.1">C305</text>
<text x="58.4" y="190.1">C306</text>
<text x="48.3" y="192.6">100n</text>
<text x="58.4" y="192.6">10u</text>
<text x="43.7" y="199">GND</text>
<text x="53.8" y="199">GND</text>
</g>
<g font-size="1.8" fill="#0f0f0f">
<text x="161.6" y="63.2">CLKB_CPU</text>
<text x="161.8" y="70.8">CLKB_FPU</text>
<text x="196.8" y="70.8">CLK_FPU_CPU</text>
<text x="78.7" y="75.9">OSC_CPU</text>
<text x="129.5" y="75.9">CLKB_CPU</text>
<text x="263.6" y="73.3">CLK_FPU_CPU</text>
<text x="129.5" y="83.5">CLKB_DRAMC</text>
<text x="129.5" y="80.9">CLKB_GLUE</text>
<text x="129.5" y="78.4">CLKB_FPU</text>
<text x="160.7" y="78.4">CLKB_GLUE</text>
<text x="268.4" y="78.4">CLKB_X3</text>
<text x="129.5" y="86">CLKB_LA</text>
<text x="129.5" y="88.6">CLKB_EXP</text>
<text x="159.1" y="86">CLKB_DRAMC</text>
<text x="163.3" y="93.6">CLKB_LA</text>
<text x="161.8" y="101.3">CLKB_EXP</text>
<text x="293.4" y="101.3">CLKB_X3</text>
</g>
<g font-size="1.8" fill="#725600">
<text x="198.3" y="64.4">CLK_CPU</text>
<text x="301.2" y="66.9">CLK_FPU</text>
<text x="198.3" y="79.6">CLK_GLUE</text>
<text x="198.3" y="87.2">CLK_DRAMC</text>
<text x="198.3" y="94.8">CLK_LA</text>
<text x="198.3" y="102.5">CLK_EXP</text>
<text x="106.9" y="166">DRAM_CLK</text>
<text x="165.6" y="163.4">DUART_X1</text>
<text x="221.2" y="163.4">DUART_X2</text>
</g>
<g font-size="1.8" fill="#a90000">
<text x="68.3" y="71.2" transform="rotate(-90 68.3 71.2)">14</text>
<text x="61.5" y="75.9">1</text>
<text x="74.2" y="75.9">8</text>
<text x="100.9" y="75.9">2</text>
<text x="111.5" y="72.4" transform="rotate(-90 111.5 72.4)">20</text>
<text x="120.6" y="75.9">18</text>
<text x="290.8" y="73.4">1</text>
<text x="290.8" y="75.9">2</text>
<text x="68.3" y="83.3" transform="rotate(-90 68.3 83.3)">7</text>
<text x="100.9" y="78.5">4</text>
<text x="100.9" y="81">6</text>
<text x="100.9" y="83.6">8</text>
<text x="120.6" y="78.5">16</text>
<text x="120.6" y="81">14</text>
<text x="120.6" y="83.6">12</text>
<text x="290.8" y="78.5">3</text>
<text x="100.3" y="86.1">17</text>
<text x="100.3" y="88.6">15</text>
<text x="121.2" y="86.1">3</text>
<text x="121.2" y="88.6">5</text>
<text x="100.3" y="91.2">13</text>
<text x="100.3" y="93.7">11</text>
<text x="121.2" y="91.2">7</text>
<text x="121.2" y="93.7">9</text>
<text x="100.3" y="101.3">19</text>
<text x="100.9" y="98.8">1</text>
<text x="111.5" y="108" transform="rotate(-90 111.5 108)">10</text>
<text x="68.3" y="160.1" transform="rotate(-90 68.3 160.1)">14</text>
<text x="61.5" y="164.8">1</text>
<text x="74.2" y="164.8">8</text>
<text x="68.3" y="172.2" transform="rotate(-90 68.3 172.2)">7</text>
</g>
<g font-size="1.8" fill="#a5a4a2">
<text x="257.1" y="101.3">1</text>
<text x="263.9" y="96.6" transform="rotate(-90 263.9 96.6)">14</text>
<text x="269.8" y="101.3">8</text>
<text x="263.9" y="108.7" transform="rotate(-90 263.9 108.7)">7</text>
</g>
<g font-size="1.8" fill="#939391">
<text x="265" y="100.2" transform="rotate(-90 265 100.2)">Vcc</text>
<text x="269.2" y="96.1">X3</text>
<text x="281.9" y="99.9">R308</text>
<text x="259.3" y="102.5">EN</text>
<text x="265" y="106.4" transform="rotate(-90 265 106.4)">GND</text>
<text x="265.2" y="102.5">OUT</text>
<text x="282.5" y="105">33R</text>
<text x="269.2" y="108.8">FPU</text>
<text x="274.1" y="108.8">osc</text>
<text x="278.5" y="108.8">(DNP)</text>
<text x="297.2" y="119">C304</text>
<text x="297.2" y="121.5">100n</text>
</g>
<g font-size="1.8" fill="#0000c2">
<text x="162.6" y="113.2">CLK_CPU</text>
<text x="172.1" y="113.2">-&gt;</text>
<text x="176.5" y="113.2">U1</text>
<text x="180.2" y="113.2">CLK</text>
<text x="184.9" y="113.2">(E1);</text>
<text x="190.7" y="113.2">CLK_GLUE</text>
<text x="201.2" y="113.2">-&gt;</text>
<text x="205.5" y="113.2">U3</text>
<text x="209.2" y="113.2">pin</text>
<text x="213.3" y="113.2">83</text>
<text x="216.9" y="113.2">(GCLK1);</text>
<text x="162.6" y="115.3">CLK_DRAMC -&gt;</text>
<text x="178.9" y="115.3">U4</text>
<text x="182.6" y="115.3">pin</text>
<text x="186.7" y="115.3">2</text>
<text x="189.1" y="115.3">(GCLK2);</text>
<text x="198.6" y="115.3">CLK_LA -&gt;</text>
<text x="210.8" y="115.3">LA3;</text>
<text x="215.9" y="115.3">CLK_EXP</text>
<text x="225.2" y="115.3">-&gt;</text>
<text x="229.5" y="115.3">J10</text>
<text x="30.5" y="214.8">Oscillator</text>
<text x="40.8" y="214.8">pin</text>
<text x="44.9" y="214.8">1</text>
<text x="47.3" y="214.8">(EN/NC</text>
<text x="55.7" y="214.8">on</text>
<text x="59.2" y="214.8">DIP-14</text>
<text x="67.5" y="214.8">full</text>
<text x="71.9" y="214.8">cans)</text>
<text x="78.3" y="214.8">is</text>
<text x="81.1" y="214.8">tied</text>
<text x="85.9" y="214.8">to</text>
<text x="88.9" y="214.8">+5V:</text>
<text x="94.5" y="214.8">harmless</text>
<text x="104.3" y="214.8">if</text>
<text x="106.8" y="214.8">NC,</text>
<text x="111.2" y="214.8">enables</text>
<text x="119.7" y="214.8">the</text>
<text x="123.8" y="214.8">output</text>
<text x="133.5" y="214.8">E/D.</text>
<text x="30.5" y="216.9">Verify</text>
<text x="36.9" y="216.9">against</text>
<text x="45" y="216.9">the</text>
<text x="49.2" y="216.9">purchased</text>
<text x="60.1" y="216.9">oscillator's</text>
<text x="71.9" y="216.9">datasheet</text>
<text x="82.3" y="216.9">[VERIFY].</text>
</g>
<g font-size="1.4" fill="#0000c2">
<text x="127" y="100.3">2Y2,</text>
<text x="131.3" y="100.3">2Y3:</text>
<text x="135.5" y="100.3">spare</text>
<text x="140.6" y="100.3">outputs</text>
<text x="40.6" y="115.5">X1</text>
<text x="43.6" y="115.5">decoupling</text>
<text x="251.5" y="125.7">X3/R308/C304</text>
<text x="264.2" y="125.7">DNP</text>
<text x="268.3" y="125.7">unless</text>
<text x="274.1" y="125.7">a</text>
<text x="276" y="125.7">slower</text>
<text x="281.8" y="125.7">68882</text>
<text x="287.6" y="125.7">(FN16/FN20)</text>
<text x="298.6" y="125.7">is</text>
<text x="300.9" y="125.7">used</text>
<text x="129.5" y="130.7">U10</text>
<text x="133.5" y="130.7">decoupling</text>
<text x="162.6" y="181.5">C307/C308:</text>
<text x="172.8" y="181.5">22</text>
<text x="175.7" y="181.5">pF</text>
<text x="178.5" y="181.5">[EST]</text>
<text x="185.8" y="181.5">size</text>
<text x="189.7" y="181.5">to</text>
<text x="192.2" y="181.5">the</text>
<text x="195.6" y="181.5">crystal's</text>
<text x="202.9" y="181.5">CL</text>
<text x="205.8" y="181.5">(spec</text>
<text x="210.9" y="181.5">7.1).</text>
<text x="40.6" y="201.9">X2</text>
<text x="43.6" y="201.9">decoupling</text>
</g>
</svg>
